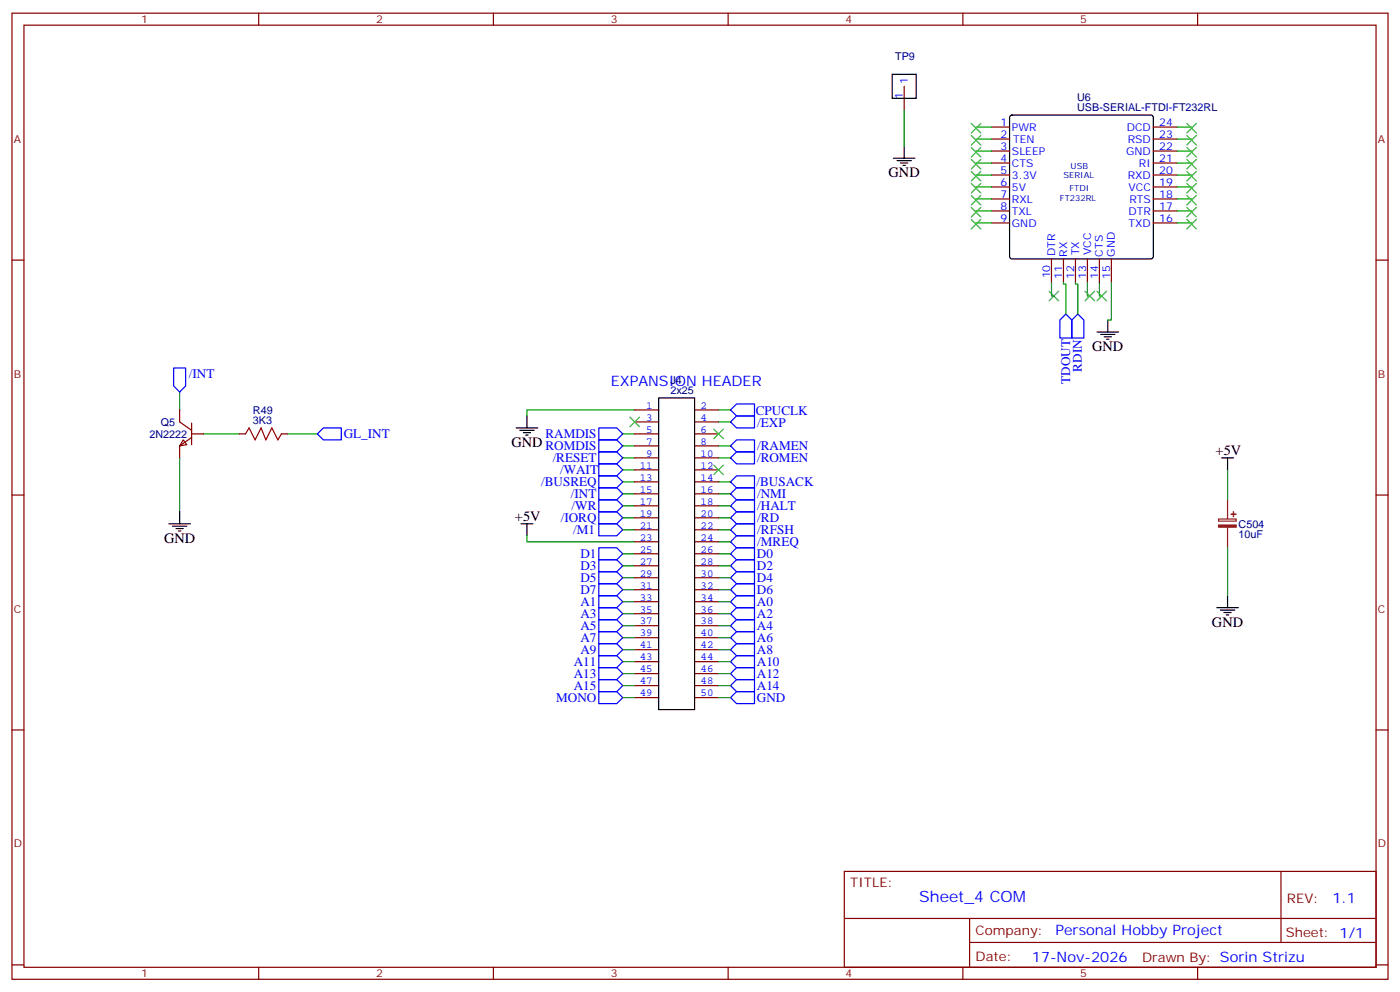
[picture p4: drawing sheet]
<svg xmlns="http://www.w3.org/2000/svg" width="412mm" height="292mm" viewBox="0 0 412 292" stroke-linecap="round" stroke-linejoin="round" font-family="sans-serif">
<g fill="none" stroke="#870000" stroke-width=".35">
<path d="M3.5 3.9h405.4v284.3h-405.4zM7.1 7.4h398.2v277.3h-398.2zM76.2 3.9v3.5M145.3 3.9v3.5M214.5 3.9v3.5M283.6 3.9v3.5M352.8 3.9v3.5M266.3 25.4v7.1M292.1 37.4h5.3M339.7 37.4h7.1M292.1 58.6h5.3M292.1 55h5.3"/>
<path d="M292.1 51.5h5.3M292.1 48h5.3M292.1 44.4h5.3M292.1 40.9h5.3M339.7 58.6h7.1M339.7 55h7.1M339.7 51.5h7.1M339.7 48h7.1M339.7 44.4h7.1M339.7 40.9h7.1M3.5 76.6h3.6M292.1 65.6h5.3"/>
<path d="M292.1 62.1h5.3M309.7 76.2v7.1M313.3 76.2v7.1M316.8 76.2v7.1M320.3 76.2v7.1M323.8 76.2v7.1M327.4 76.2v7.1M339.7 65.6h7.1M339.7 62.1h7.1M405.3 76.6h3.6M52.9 120.6v3.6l3.5 2.4M54 129.5l1 1.4-2.1 .3z"/>
<path d="M56.4 127.7h3.6M56.4 128.8l-3.5 2.4v3.6M56.4 124.5v6.4M70.6 127.7h1.7M82.9 127.7h1.8M187 127.7h7M187 120.6h7M187 124.2h7M187 131.2h7M187 134.8h7M187 138.3h7M204.6 127.7h7.1"/>
<path d="M204.6 120.6h7.1M204.6 124.2h7.1M204.6 131.2h7.1M204.6 134.8h7.1M204.6 138.3h7.1M3.5 145.7h3.6M187 141.8h7M187 145.3h7M187 148.9h7M187 152.4h7M187 155.9h7M187 159.5h7"/>
<path d="M204.6 141.8h7.1M204.6 145.3h7.1M204.6 148.9h7.1M204.6 152.4h7.1M204.6 155.9h7.1M204.6 159.5h7.1M405.3 145.7h3.6M187 163h7M187 166.5h7M187 170h7M187 173.6h7M187 177.1h7"/>
<path d="M204.6 163h7.1M204.6 166.5h7.1M204.6 170h7.1M204.6 173.6h7.1M204.6 177.1h7.1M187 180.6h7M187 184.1h7M187 187.7h7M187 191.2h7M187 194.7h7M187 198.3h7M204.6 180.6h7.1"/>
<path d="M204.6 184.1h7.1M204.6 187.7h7.1M204.6 191.2h7.1M204.6 194.7h7.1M204.6 198.3h7.1M3.5 214.8h3.6M187 201.8h7M187 205.3h7M204.6 201.8h7.1M204.6 205.3h7.1M405.3 214.8h3.6M248.7 256.5h156.6v28.2h-156.6z"/>
<path d="M377.3 256.5v20.9M248.7 270.3h156.5M285.6 277.4h119.6M285.6 270.3v14.1M3.5 284h3.6M76.2 284.7v3.5M145.3 284.7v3.5M214.5 284.7v3.5M283.6 284.7v3.5M352.8 284.7v3.5M405.3 284h3.6"/>
</g>
<path d="M359 152.8h5.1v.6h-5.1zM361.6 147.1v5.7M361.6 155.2v6" fill="none" stroke="#8c2424" stroke-width=".35"/>
<g fill="#8c2424" stroke="#8c2424" stroke-width=".35">
<path d="M359 154.5h5.1v.7h-5.1z"/>
<path d="M362.7 151.3l1.4 .1z"/>
<path d="M363.3 150.6l.1 1.4z"/>
</g>
<g fill="none" stroke="#000" stroke-width=".35">
<path d="M262.8 21.9h7.1v7h-7.1zM297.6 34.1l.5-.2h40.9l.5 .2 .2 .5v40.9l-.2 .5-.5 .2h-40.9l-.5-.2-.2-.5v-40.9zM263.2 46.6h6.3M264.2 47.3h4.3M265.3 48h2.1M266 48.7h.7M266.3 43v3.6M323.1 97.7h6.4M324.2 98.4h4.2M325.3 99.1h2.1M326 99.8h.7M326.3 94.2v3.5"/>
<path d="M194 117.1h10.6v91.7h-10.6zM152 125.9h6.4M153.1 126.6h4.2M154.2 127.4h2.1M154.9 128.1h.7M155.2 122.4v3.5M359.8 134.8h3.6M361.6 134.8v3.5M49.7 154.2h6.4M50.8 154.9h4.2M51.9 155.6h2.1M52.6 156.3h.7"/>
<path d="M52.9 150.6v3.6M153.5 154.2h3.5M155.2 154.2v3.5M358.4 178.9h6.4M359.5 179.6h4.2M361.6 175.3v3.6M360.5 180.3h2.2M361.2 181h.7"/>
</g>
<g fill="none" stroke="#008700" stroke-width=".35">
<path d="M266.3 32.5v10.5M292.1 37.4h-4.6v.3M346.8 37.4h4.2v.3M292.1 58.6h-4.6v.3M292.1 55h-4.6v.4M292.1 51.5h-4.6v.4M292.1 48h-4.6v.3M292.1 44.4h-4.6v.4M292.1 40.9h-4.6v.4M346.8 40.9h4.2v.4M346.8 44.4h4.2v.4M346.8 48h4.2v.3"/>
<path d="M346.8 51.5h4.2v.4M346.8 55h4.2v.4M346.8 58.6h4.2v.3M292.1 62.1h-4.6v.3M292.1 65.6h-4.6v.4M346.8 62.1h4.2v.3M346.8 65.6h4.2v.4M309.7 83.3v3.8h.7M313.3 83.3v.3h.7v8.8M316.8 83.3v.3h.7v8.8M320.3 83.3v3.8h.7M323.8 83.3v3.8h.8"/>
<path d="M327.4 83.3v10.9h-1.1M52.9 115.4v5.2M52.9 134.8v15.8M60 127.7h10.6M84.7 127.7h8.8M183.4 127.7h3.6M183.4 131.2h3.6M183.4 134.8h3.6M183.4 138.3h3.6M187 120.6h-31.8v1.8M211.7 131.2h3.5M211.7 134.8h3.5"/>
<path d="M211.7 120.6h3.5M211.7 124.2h3.5M361.6 138.3v8.8M155.2 157.7v1.8h31.8M183.4 141.8h3.6M183.4 145.3h3.6M183.4 148.9h3.6M183.4 152.4h3.6M183.4 155.9h3.6M211.7 141.8h3.5M211.7 145.3h3.5M211.7 148.9h3.5"/>
<path d="M211.7 152.4h3.5M211.7 155.9h3.5M211.7 159.5h3.5M183.4 163h3.6M183.4 166.5h3.6M183.4 170h3.6M183.4 173.6h3.6M183.4 177.1h3.6M211.7 163h3.5M211.7 166.5h3.5M211.7 170h3.5M211.7 173.6h3.5"/>
<path d="M211.7 177.1h3.5M361.6 161.2v14.1M183.4 184.1h3.6M183.4 180.6h3.6M183.4 187.7h3.6M183.4 191.2h3.6M183.4 194.7h3.6M183.4 198.3h3.6M211.7 180.6h3.5M211.7 187.7h3.5M211.7 191.2h3.5M211.7 194.7h3.5"/>
<path d="M211.7 198.3h3.5M211.7 184.1h3.5M183.4 201.8h3.6M183.4 205.3h3.6M211.7 201.8h3.5M211.7 205.3h3.5"/>
</g>
<g fill="none" stroke="#00f" stroke-width=".35">
<path d="M314 92.4l1.7 1.8v5.3h-3.5v-5.3zM317.5 92.4l1.8 1.8v5.3h-3.6v-5.3zM51.2 108.3h3.5v5.3l-1.8 1.8-1.7-1.8zM93.5 127.7l1.7-1.8h5.3v3.6h-5.3zM176.4 136.5h5.3l1.7 1.8-1.7 1.8h-5.3zM176.4 133h5.3l1.7 1.8-1.7 1.7h-5.3zM176.4 129.5h5.3l1.7 1.7-1.7 1.8h-5.3zM176.4 125.9h5.3l1.7 1.8-1.7 1.8h-5.3zM215.2 134.8l1.8-1.8h5.2v3.5h-5.2zM215.2 131.2l1.8-1.7h5.2v3.5h-5.2zM215.2 124.2l1.8-1.8h5.2v3.5h-5.2zM215.2 120.6l1.8-1.7h5.2v3.5h-5.2z"/>
<path d="M176.4 154.2h5.3l1.7 1.7-1.7 1.8h-5.3zM176.4 150.6h5.3l1.7 1.8-1.7 1.8h-5.3zM176.4 147.1h5.3l1.7 1.8-1.7 1.7h-5.3zM176.4 143.6h5.3l1.7 1.7-1.7 1.8h-5.3zM176.4 140.1h5.3l1.7 1.7-1.7 1.8h-5.3zM215.2 159.5l1.8-1.8h5.2v3.5h-5.2zM215.2 155.9l1.8-1.7h5.2v3.5h-5.2zM215.2 152.4l1.8-1.8h5.2v3.6h-5.2zM215.2 148.9l1.8-1.8h5.2v3.5h-5.2zM215.2 145.3l1.8-1.7h5.2v3.5h-5.2zM215.2 141.8l1.8-1.7h5.2v3.5h-5.2zM176.4 178.9h5.3l1.7 1.7-1.7 1.8h-5.3z"/>
<path d="M176.4 175.3h5.3l1.7 1.8-1.7 1.8h-5.3zM176.4 171.8h5.3l1.7 1.8-1.7 1.7h-5.3zM176.4 168.3h5.3l1.7 1.7-1.7 1.8h-5.3zM176.4 164.7h5.3l1.7 1.8-1.7 1.8h-5.3zM176.4 161.2h5.3l1.7 1.8-1.7 1.7h-5.3zM215.2 173.6l1.8-1.8h5.2v3.5h-5.2zM215.2 170l1.8-1.7h5.2v3.5h-5.2zM215.2 166.5l1.8-1.8h5.2v3.6h-5.2zM215.2 163l1.8-1.8h5.2v3.5h-5.2zM215.2 177.1l1.8-1.8h5.2v3.6h-5.2zM176.4 182.4h5.3l1.7 1.7-1.7 1.8h-5.3zM176.4 185.9h5.3l1.7 1.8-1.7 1.7h-5.3z"/>
<path d="M176.4 189.4h5.3l1.7 1.8-1.7 1.8h-5.3zM176.4 193h5.3l1.7 1.7-1.7 1.8h-5.3zM176.4 196.5h5.3l1.7 1.8-1.7 1.7h-5.3zM215.2 180.6l1.8-1.7h5.2v3.5h-5.2zM215.2 184.1l1.8-1.7h5.2v3.5h-5.2zM215.2 187.7l1.8-1.8h5.2v3.5h-5.2zM215.2 191.2l1.8-1.8h5.2v3.6h-5.2zM215.2 198.3l1.8-1.8h5.2v3.5h-5.2zM217 193h5.2v3.5h-5.2l-1.8-1.8zM176.4 200h5.3l1.7 1.8-1.7 1.8h-5.3zM176.4 203.6h5.3l1.7 1.7-1.7 1.8h-5.3zM215.2 201.8l1.8-1.8h5.2v3.6h-5.2z"/>
<path d="M215.2 205.3l1.8-1.7h5.2v3.5h-5.2z"/>
</g>
<path d="M72.3 127.7l1.1-1.8 1.7 3.6 1.8-3.6 1.4 3.6 1.8-3.6 1.7 3.6 1.1-1.8" fill="none" stroke="#a10000" stroke-width=".35"/>
<g fill="none" stroke="#3c3" stroke-width=".35">
<path d="M286.1 39.9l2.8 2.8M286.1 36.3l2.8 2.9M288.9 39.9l-2.8 2.8M288.9 36.3l-2.8 2.9M349.6 39.9l2.8 2.8M349.6 36.3l2.8 2.9M352.4 39.9l-2.8 2.8M352.4 36.3l-2.8 2.9M286.1 57.5l2.8 2.8M286.1 54l2.8 2.8M286.1 50.4l2.8 2.9M286.1 46.9l2.8 2.8"/>
<path d="M286.1 43.4l2.8 2.8M288.9 57.5l-2.8 2.8M288.9 54l-2.8 2.8M288.9 50.4l-2.8 2.9M288.9 46.9l-2.8 2.8M288.9 43.4l-2.8 2.8M349.6 57.5l2.8 2.8M349.6 54l2.8 2.8M349.6 50.4l2.8 2.9M349.6 46.9l2.8 2.8M349.6 43.4l2.8 2.8M352.4 57.5l-2.8 2.8"/>
<path d="M352.4 54l-2.8 2.8M352.4 50.4l-2.8 2.9M352.4 46.9l-2.8 2.8M352.4 43.4l-2.8 2.8M286.1 64.6l2.8 2.8M286.1 61l2.8 2.9M288.9 64.6l-2.8 2.8M288.9 61l-2.8 2.9M349.6 64.6l2.8 2.8M349.6 61l2.8 2.9M352.4 64.6l-2.8 2.8M352.4 61l-2.8 2.9"/>
<path d="M309 85.7l2.9 2.8M311.9 85.7l-2.9 2.8M319.6 85.7l2.8 2.8M322.4 85.7l-2.8 2.8M323.1 85.7l2.9 2.8M326 85.7l-2.9 2.8M185.6 122.8l2.8 2.8M188.4 122.8l-2.8 2.8M210.3 126.3l2.8 2.8M210.3 136.9l2.8 2.8M213.1 126.3l-2.8 2.8M213.1 136.9l-2.8 2.8"/>
</g>
<text font-size="4.6" fill="#00f" x="270.8" y="265.5">Sheet_4 COM</text>
<g font-size="4.2">
<text x="261.8" y="52.2">GND</text>
<text x="321.7" y="103.4">GND</text>
<text x="150.6" y="131.6">GND ROMDIS</text>
<text x="358.1" y="134.1">+5V</text>
<text x="151.7" y="153.5">+5V</text>
<text x="48.3" y="159.8">GND</text>
<text x="357" y="184.5">GND</text>
</g>
<g font-size="4.2" fill="#00f">
<text x="179.9" y="113.6">EXPANSION HEADER</text>
<text x="392.5" y="265.7">1.1</text>
<text x="310.9" y="275.3">Personal Hobby Project</text>
<text x="304" y="283.1">17-Nov-2026</text>
</g>
<g font-size="3.9" fill="#00f">
<text x="55.6" y="111.3">/INT</text>
<text x="315.2" y="113" transform="rotate(-90 315.2 113)">TDOUT</text>
<text x="318.7" y="109.4" transform="rotate(-90 318.7 109.4)">RDIN</text>
<text x="222.6" y="122">CPUCLK</text>
<text x="223" y="125.5">/EXP</text>
<text x="101.2" y="129">GL_INT</text>
<text x="160.7" y="129">RAMDIS</text>
<text x="162.8" y="136">/RESET</text>
<text x="223" y="136">/ROMEN</text>
<text x="223.1" y="132.6">/RAMEN</text>
<text x="159.4" y="143.1">/BUSREQ</text>
<text x="165" y="139.5">/WAIT</text>
<text x="222.8" y="143.2">/BUSACK</text>
<text x="168.2" y="146.6">/INT</text>
<text x="223" y="146.7">/NMI</text>
<text x="165.2" y="153.7">/IORQ</text>
<text x="168.4" y="150.1">/WR</text>
<text x="223" y="150.2">/HALT</text>
<text x="223.1" y="153.7">/RD</text>
<text x="168.8" y="157.2">/M1</text>
<text x="223.1" y="160.7">/MREQ</text>
<text x="223.1" y="157.2">/RFSH</text>
<text x="170.9" y="167.8">D3</text>
<text x="170.9" y="164.3">D1</text>
<text x="223" y="167.8">D2</text>
<text x="223" y="164.2">D0</text>
<text x="170.9" y="171.3">D5</text>
<text x="223" y="171.3">D4</text>
<text x="170.9" y="178.4">A1</text>
<text x="170.9" y="174.8">D7</text>
<text x="223" y="174.8">D6</text>
<text x="223" y="178.4">A0</text>
<text x="170.9" y="181.9">A3</text>
<text x="170.9" y="185.4">A5</text>
<text x="223" y="181.9">A2</text>
<text x="223" y="185.4">A4</text>
<text x="170.9" y="188.9">A7</text>
<text x="223" y="188.9">A6</text>
<text x="169" y="196">A11</text>
<text x="170.9" y="192.5">A9</text>
<text x="223" y="192.5">A8</text>
<text x="223" y="196">A10</text>
<text x="169" y="199.5">A13</text>
<text x="169" y="203.1">A15</text>
<text x="223" y="199.5">A12</text>
<text x="223" y="203">A14</text>
<text x="163.8" y="206.6">MONO</text>
<text x="223" y="206.6">GND</text>
</g>
<g font-size="3.9" fill="#800">
<text x="250.5" y="261.1">TITLE:</text>
<text x="379.1" y="265.7">REV:</text>
<text x="287.4" y="275.3">Company:</text>
<text x="378.7" y="275.9">Sheet: 1/1</text>
<text x="287.4" y="282.9">Date:</text>
<text x="336.4" y="283">Drawn By: Sorin Strizu</text>
</g>
<g font-size="3.2" fill="#800">
<text x="41.6" y="6.9">1</text>
<text x="110.8" y="6.9">2</text>
<text x="179.9" y="6.9">3</text>
<text x="249.1" y="6.9">4</text>
<text x="318.2" y="6.9">5</text>
<text x="4.1" y="42">A</text>
<text x="405.9" y="42">A</text>
<text x="4.1" y="111.1">B</text>
<text x="405.9" y="111.1">B</text>
<text x="4.1" y="180.3">C</text>
<text x="405.9" y="180.3">C</text>
<text x="4.1" y="249.4">D</text>
<text x="405.9" y="249.4">D</text>
<text x="41.6" y="287.7">1</text>
<text x="110.8" y="287.7">2</text>
<text x="179.9" y="287.7">3</text>
<text x="249.1" y="287.7">4</text>
<text x="318.2" y="287.7">5</text>
</g>
<g font-size="3.2" fill="#000080">
<text x="263.7" y="17.6">TP9</text>
<text x="317.3" y="29.6">U6</text>
<text x="317.3" y="32.8">USB-SERIAL-FTDI-FT232RL</text>
<text x="197.5" y="113">J4</text>
<text x="197.5" y="116.1">2x25</text>
<text x="47.3" y="125.4">Q5</text>
<text x="74.5" y="124.9">3K3</text>
<text x="74.5" y="121.8">R49</text>
<text x="44" y="128.9">2N2222</text>
<text x="364.8" y="155.4">C504</text>
<text x="364.8" y="158.4">10uF</text>
</g>
<g font-size="3.2" fill="#00f">
<text x="266" y="29.2" transform="rotate(-90 266 29.2)">1</text>
<text x="267.4" y="24.7" transform="rotate(-90 267.4 24.7)">1</text>
<text x="294.7" y="40.6">2</text>
<text x="294.7" y="37">1</text>
<text x="298.1" y="38.5">PWR</text>
<text x="298.4" y="42">TEN</text>
<text x="331.9" y="38.5">DCD</text>
<text x="332.2" y="42">RSD</text>
<text x="341.5" y="37">24</text>
<text x="341.5" y="40.6">23</text>
<text x="294.7" y="47.6">4</text>
<text x="294.7" y="44.1">3</text>
<text x="298.1" y="45.5">SLEEP</text>
<text x="331.7" y="45.5">GND</text>
<text x="341.5" y="44.1">22</text>
<text x="341.5" y="47.6">21</text>
<text x="294.7" y="51.2">5</text>
<text x="298.1" y="52.6">3.3V</text>
<text x="298.1" y="49">CTS</text>
<text x="332.2" y="52.6">RXD</text>
<text x="335.5" y="49">RI</text>
<text x="341.5" y="51.2">20</text>
<text x="294.7" y="58.2">7</text>
<text x="294.7" y="54.7">6</text>
<text x="298.1" y="59.6">RXL</text>
<text x="298.1" y="56.1">5V</text>
<text x="332.4" y="56.1">VCC</text>
<text x="332.7" y="59.6">RTS</text>
<text x="341.5" y="54.7">19</text>
<text x="341.5" y="58.2">18</text>
<text x="294.7" y="65.3">9</text>
<text x="294.7" y="61.7">8</text>
<text x="298.1" y="63.1">TXL</text>
<text x="332.4" y="63.1">DTR</text>
<text x="341.5" y="61.7">17</text>
<text x="341.5" y="65.3">16</text>
<text x="298.1" y="66.7">GND</text>
<text x="332.4" y="66.7">TXD</text>
<text x="310.8" y="75.4" transform="rotate(-90 310.8 75.4)">DTR</text>
<text x="314.3" y="75.5" transform="rotate(-90 314.3 75.5)">RX</text>
<text x="317.9" y="75.1" transform="rotate(-90 317.9 75.1)">TX</text>
<text x="321.4" y="75.1" transform="rotate(-90 321.4 75.1)">VCC</text>
<text x="324.9" y="75.5" transform="rotate(-90 324.9 75.5)">CTS</text>
<text x="328.4" y="75.5" transform="rotate(-90 328.4 75.5)">GND</text>
<text x="309.4" y="81.9" transform="rotate(-90 309.4 81.9)">10</text>
<text x="312.9" y="82" transform="rotate(-90 312.9 82)">11</text>
<text x="316.4" y="82" transform="rotate(-90 316.4 82)">12</text>
<text x="320" y="82" transform="rotate(-90 320 82)">13</text>
<text x="323.5" y="82" transform="rotate(-90 323.5 82)">14</text>
<text x="327" y="82" transform="rotate(-90 327 82)">15</text>
<text x="190.4" y="120.3">1</text>
<text x="190.4" y="123.8">3</text>
<text x="206.4" y="120.3">2</text>
<text x="206.4" y="123.8">4</text>
<text x="190.4" y="127.4">5</text>
<text x="190.4" y="130.9">7</text>
<text x="206.4" y="127.4">6</text>
<text x="206.4" y="130.9">8</text>
<text x="188.5" y="137.9">11</text>
<text x="190.4" y="134.4">9</text>
<text x="206.4" y="134.4">10</text>
<text x="206.4" y="137.9">12</text>
<text x="188.5" y="141.5">13</text>
<text x="206.4" y="141.5">14</text>
<text x="188.5" y="145">15</text>
<text x="188.5" y="148.5">17</text>
<text x="206.4" y="145">16</text>
<text x="206.4" y="148.5">18</text>
<text x="188.5" y="152">19</text>
<text x="188.5" y="155.6">21</text>
<text x="206.4" y="152">20</text>
<text x="206.4" y="155.6">22</text>
<text x="188.5" y="159.1">23</text>
<text x="206.4" y="159.1">24</text>
<text x="188.5" y="162.6">25</text>
<text x="188.5" y="166.2">27</text>
<text x="206.4" y="162.6">26</text>
<text x="206.4" y="166.2">28</text>
<text x="188.5" y="169.7">29</text>
<text x="188.5" y="173.2">31</text>
<text x="206.4" y="169.7">30</text>
<text x="206.4" y="173.2">32</text>
<text x="188.5" y="176.7">33</text>
<text x="206.4" y="176.7">34</text>
<text x="188.5" y="180.3">35</text>
<text x="188.5" y="183.8">37</text>
<text x="206.4" y="180.3">36</text>
<text x="206.4" y="183.8">38</text>
<text x="188.5" y="187.3">39</text>
<text x="188.5" y="190.9">41</text>
<text x="206.4" y="187.3">40</text>
<text x="206.4" y="190.9">42</text>
<text x="188.5" y="194.4">43</text>
<text x="188.5" y="197.9">45</text>
<text x="206.4" y="194.4">44</text>
<text x="206.4" y="197.9">46</text>
<text x="188.5" y="201.4">47</text>
<text x="206.4" y="201.4">48</text>
<text x="188.5" y="205">49</text>
<text x="206.4" y="205">50</text>
</g>
<g font-size="2.5" fill="#000080">
<text x="313.3" y="52.3">SERIAL</text>
<text x="315.4" y="49.8">USB</text>
<text x="312.2" y="59">FT232RL</text>
<text x="315" y="56.2">FTDI</text>
</g>
</svg>
